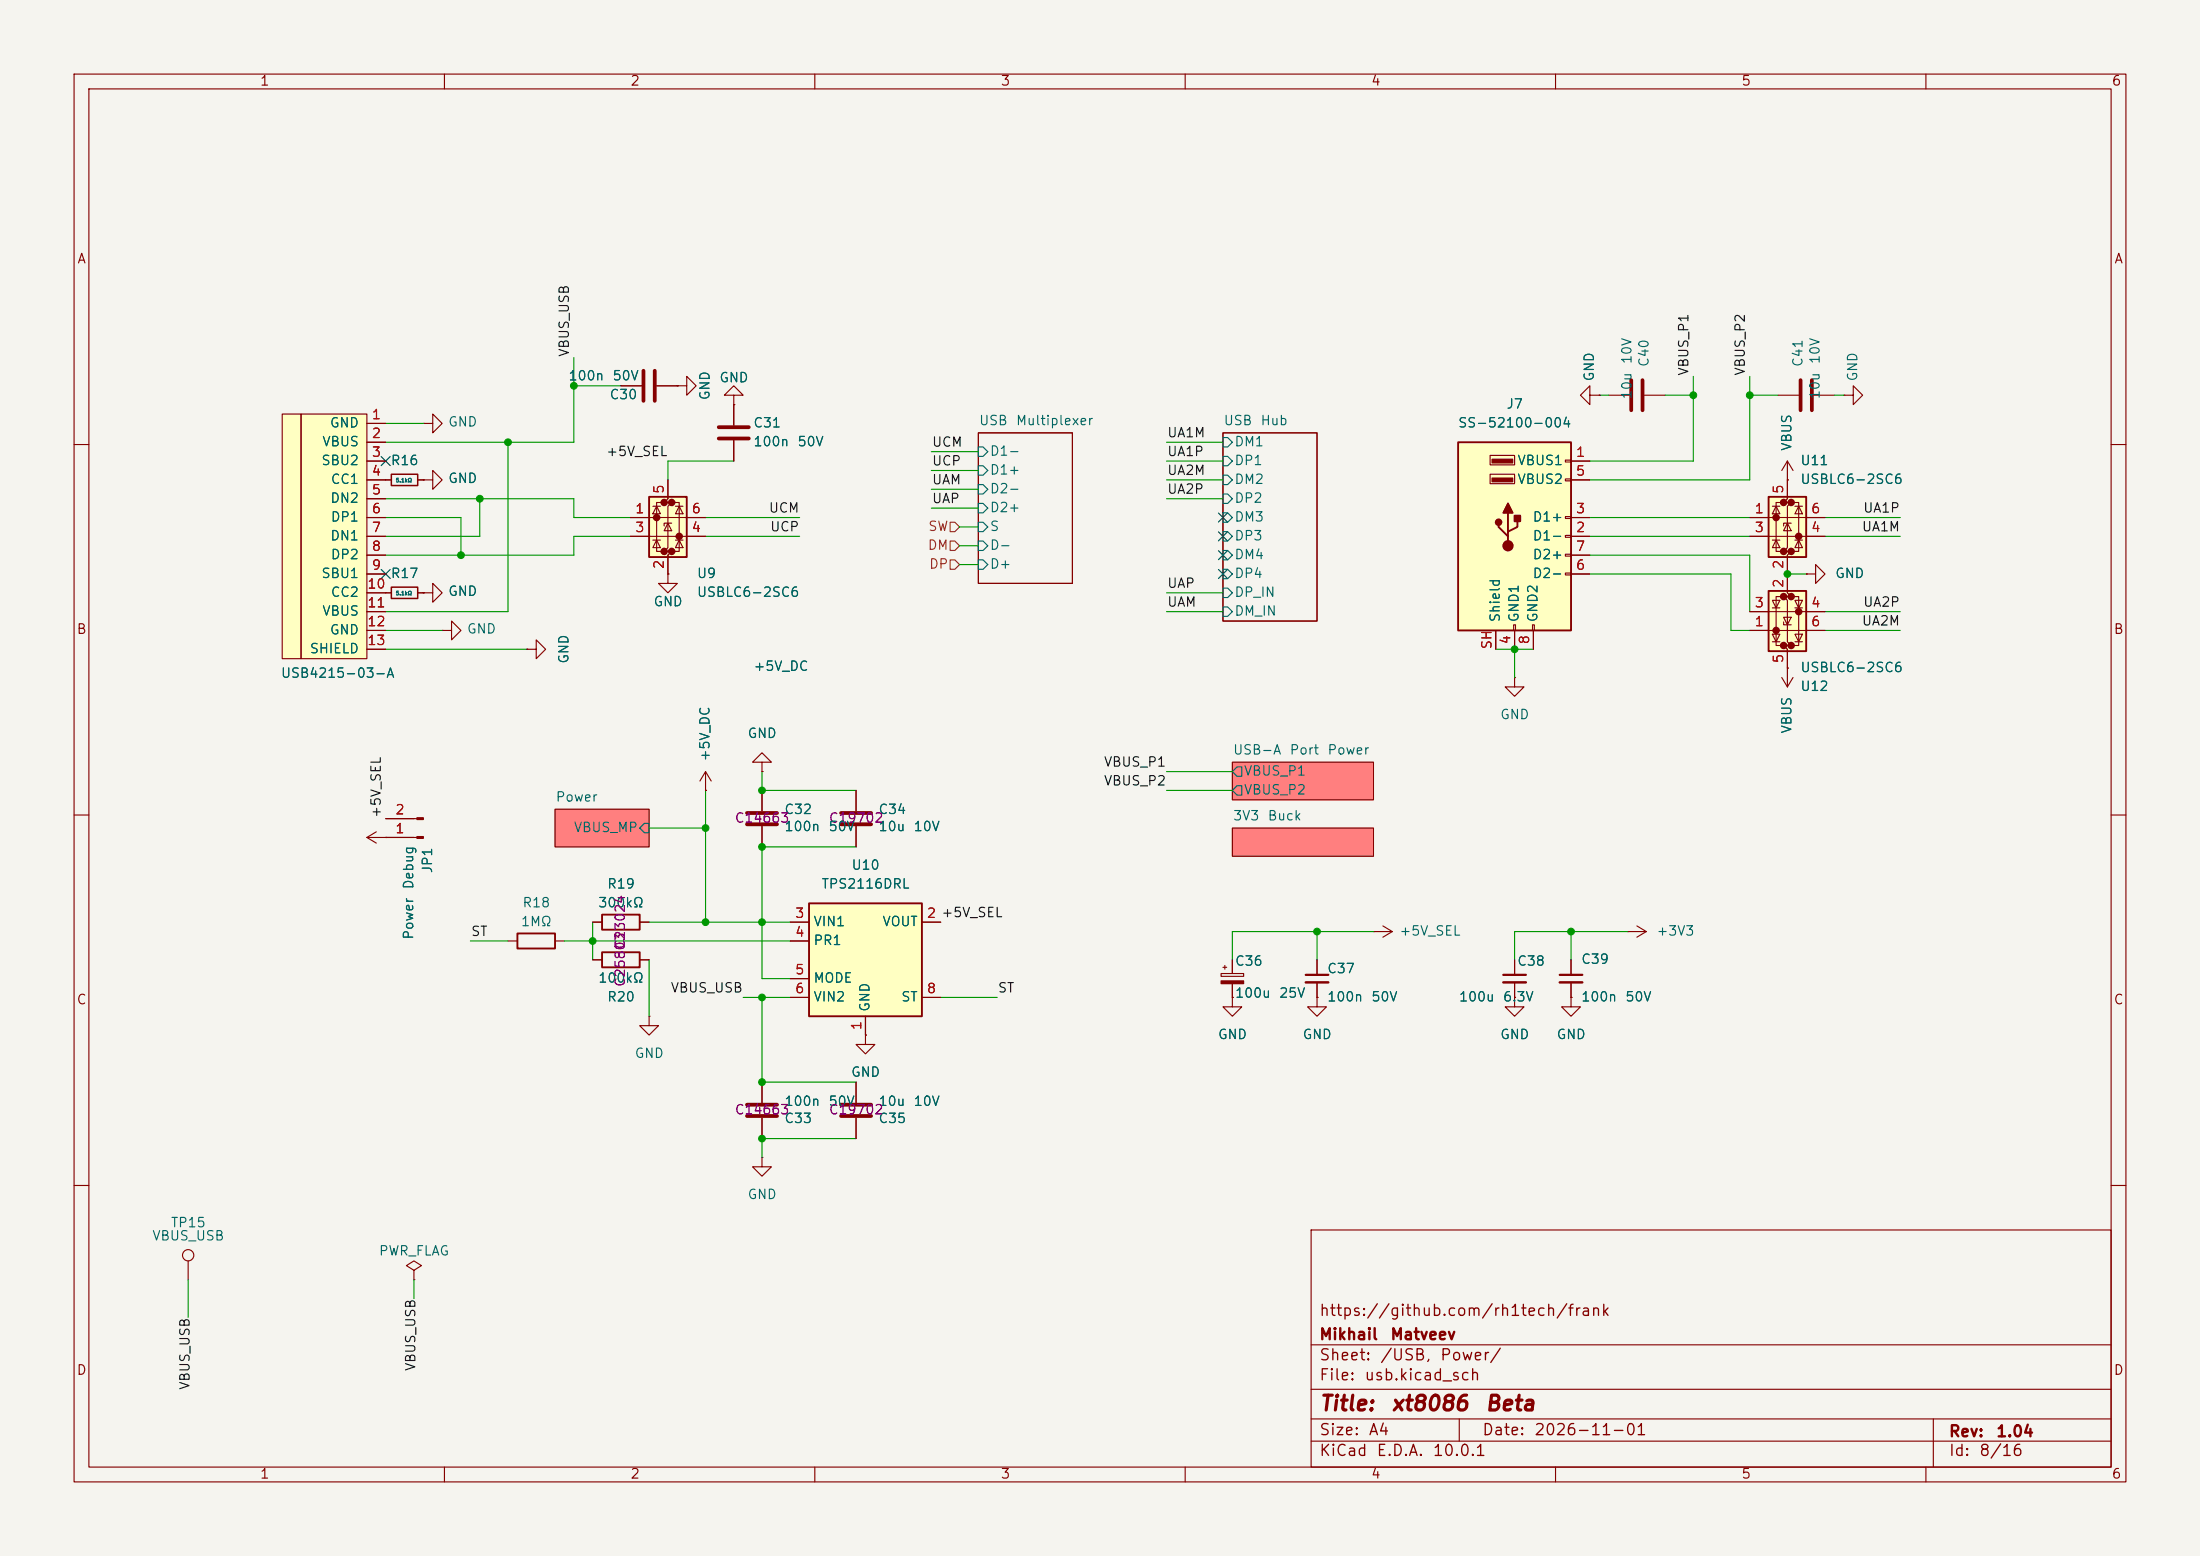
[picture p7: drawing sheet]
<svg xmlns="http://www.w3.org/2000/svg" width="297mm" height="210mm" viewBox="0 0 297 210" stroke-linecap="round" stroke-linejoin="round" font-family="sans-serif">
<path d="M0 0h297v210h-297z" fill="#f5f4ef" stroke="#f5f4ef" stroke-width=".14"/>
<g fill="none" stroke="#840000" stroke-width=".15">
<path d="M10 10h277v190h-277zM12 12h273v186h-273zM60 10v2M110 10v2M160 10v2M210 10v2M260 10v2M57.1 57.2h1.3v-1.3l1.3 1.3-1.3 1.2v-1.2M57.1 57.2h.1M132.1 58.4h12.7v20.3h-12.7zM165.1 58.4h12.7v25.4h-12.7zM10 60h2"/>
<path d="M57.1 64.8h1.3v-1.3l1.3 1.3-1.3 1.2v-1.2M57.1 64.8h.1M90.2 77.5v1.2h1.2l-1.2 1.3-1.3-1.3h1.3M90.2 77.5h.1M285 60h2M57.1 80h1.3v-1.3l1.3 1.3-1.3 1.3v-1.3M57.1 80h.1M59.7 85.1h1.3v-1.3l1.2 1.3-1.2 1.3v-1.3M59.7 85.1h.1M71.1 87.6h1.3v-1.2l1.3 1.2-1.3 1.3v-1.3M71.1 87.6h.1M10 110h2"/>
<path d="M74.9 109.2h12.7v5.1h-12.7zM95.2 106.7h.1M95.2 104.1l-.7 1.3M95.2 104.1l.8 1.3M95.2 104.1v2.6M102.9 102.9h1.2l-1.2-1.3-1.3 1.3h1.3v1.2M102.9 104.1h.1M102.9 106.7v2.8M102.9 111.5v2.8M166.4 111.8h19v3.8h-19zM166.4 102.9h19v5.1h-19zM285 110h2"/>
<path d="M68.6 127h1.2M74.9 127h1.3M80 124.5h1.3M86.4 124.5h1.2M102.9 156.2v1.3h-1.3l1.3 1.3 1.2-1.3h-1.2M102.9 156.2h.1M102.9 146.1v2.7M102.9 150.9v2.8M10 160h2M25.4 170.2v2.5M55.9 171.5l1-.7-1-.6-1 .6 1 .7v1.2M55.9 172.7h.1"/>
<path d="M177 166h108v32h-108zM285 160h2M60 198v2M110 198v2M160 198v2M177 194.5h108M177 191.5h108M177 187.5h108M177 181.5h108M197 191.5v3M210 198v2M260 198v2"/>
<path d="M261 191.5v6.5"/>
<circle cx="25.4" cy="169.4" r=".76"/>
</g>
<g fill="#ff7f7f" stroke="#ff7f7f" stroke-width=".14">
<path d="M74.9 109.2h12.7v5.1h-12.7z"/>
<path d="M166.4 111.8h19v3.8h-19z"/>
<path d="M166.4 102.9h19v5.1h-19z"/>
</g>
<g fill="none" stroke="#006464" stroke-width=".15">
<path d="M165.1 59.1h.6l.7 .6-.7 .6h-.6zM132.1 75.6h.6l.6 .6-.6 .6h-.6zM132.1 73h.6l.6 .7-.6 .6h-.6zM132.1 70.5h.6l.6 .6-.6 .7h-.6zM132.1 62.9h.6l.6 .6-.6 .6h-.6zM132.1 60.3h.6l.6 .7-.6 .6h-.6zM132.1 67.9h.6l.6 .7-.6 .6h-.6zM132.1 65.4h.6l.6 .6-.6 .7h-.6zM165.1 64.1h.6l.7 .7-.7 .6h-.6zM165.1 69.2h.6l.7 .7-.7 .6h-.6zM165.1 74.3h.6l.7 .6-.7 .7h-.6zM165.1 61.6h.6l.7 .6-.7 .7h-.6z"/>
<path d="M165.1 66.7h.6l.7 .6-.7 .6h-.6zM165.1 71.8h.6l.7 .6-.7 .6h-.6zM165.1 76.8h.6l.7 .7-.7 .6h-.6zM165.1 79.4h.6l.7 .6-.7 .6h-.6zM165.1 81.9h.6l.7 .7-.7 .6h-.6zM87 111.1h.6v1.3h-.6l-.6-.6zM166.4 104.1l.6-.6h.6v1.3h-.6zM167 106h.6v1.3h-.6l-.6-.6z"/>
</g>
<path d="M69.8 126h5.1v2h-5.1zM81.3 123.4h5.1v2.1h-5.1z" fill="none" stroke="#840000" stroke-width=".25"/>
<path d="M100.8 109.7h4.1M100.8 111.3h4.1M100.8 150.6h4.1M100.8 149.1h4.1" fill="none" stroke="#840000" stroke-width=".51"/>
<path d="M87.6 67.1h5.1v8.1h-5.1z" fill="#ffffc2"/>
<g fill="#840000" stroke="#840000" stroke-width=".51">
<circle cx="88.6" cy="69.8" r=".25"/>
<circle cx="89.7" cy="67.8" r=".25"/>
<circle cx="89.7" cy="74.4" r=".25"/>
<circle cx="90.7" cy="67.8" r=".25"/>
<circle cx="90.7" cy="74.4" r=".25"/>
<circle cx="91.7" cy="72.4" r=".25"/>
</g>
<g fill="none" stroke="#840000" stroke-width=".15">
<path d="M85.1 69.9h10.1M85.1 72.4h10.1M88.1 72.9h1.1M88.1 68.3h1.1M88.6 68.3l.6 1h-1.1zM88.6 72.9l.6 1h-1.1zM89.7 67.8h-1.1v6.6h1.1M90.2 64.8v2.5l-.5 .5h1l-.5 .5v5.6l-.5 .5h1l-.5 .5v2.6M90.2 70.6l.5 1h-1zM90.7 70.6h-1v.4M90.7 67.8h1v6.6h-1M91.2 72.9h1"/>
<path d="M91.2 68.3h1M91.7 68.3l.5 1h-1zM91.7 72.9l.5 1h-1zM52.1 80h.7M56.4 80h.7"/>
</g>
<path d="M87.6 67.1h5.1v8.1h-5.1z" fill="none" stroke="#840000" stroke-width=".25"/>
<path d="M52.8 79.2h3.6v1.6h-3.6z" fill="none" stroke="#840000" stroke-width=".2"/>
<g fill="#ffffc2">
<path d="M38.1 55.9h2.5v33h-2.5z"/>
<path d="M40.6 55.9h8.9v33h-8.9z"/>
</g>
<g fill="none" stroke="#840000" stroke-width=".15">
<path d="M38.1 55.9h2.5v33h-2.5zM40.6 55.9h8.9v33h-8.9zM49.5 57.2h2.6M49.5 59.7h2.6M83.8 52.1h2.8M88.6 52.1h2.8M91.4 52.1h1.3v-1.3l1.3 1.3-1.3 1.2v-1.2M91.4 52.1h.1M99.1 53.3h1.2l-1.2-1.2-1.3 1.2h1.3v1.3M99.1 54.6h.1M99.1 54.6v2.8M99.1 59.4v2.8"/>
<path d="M49.5 62.2h2.6M49.5 64.8h3.3M49.5 67.3h2.6M49.5 69.9h2.6M49.5 72.4h2.6M49.5 74.9h2.6M49.5 77.5h2.6M56.4 64.8h.7M49.5 80h2.6M49.5 82.6h2.6M49.5 85.1h2.6M49.5 87.6h2.6"/>
<path d="M204.5 91.4v1.3h1.2l-1.2 1.3-1.3-1.3h1.3M204.5 91.4h.1M240.5 91.4l.8 1.3M241.3 90.2h.1M241.3 90.2v2.5M242.1 91.4l-.8 1.3M115.6 106.7v2.8M115.6 111.5v2.8M80 129.5h1.3M86.4 129.5h1.2M87.6 137.2v1.2h-1.2l1.2 1.3 1.3-1.3h-1.3M87.6 137.2h.1"/>
<path d="M204.5 134.6v1.3h1.2l-1.2 1.3-1.3-1.3h1.3M204.5 134.6h.1M204.5 129.5v2.1M204.5 132.6v2M212.1 134.6v1.3h1.3l-1.3 1.3-1.3-1.3h1.3M212.1 134.6h.1M212.1 129.5v2.1M212.1 132.6v2M219.7 125.7h.1M219.7 125.7h2.5M221 125l1.2 .7M222.2 125.7l-1.2 .8"/>
<path d="M115.6 146.1v2.7M115.6 150.9v2.8"/>
</g>
<path d="M86.9 50v4.1M88.4 50v4.1M97 57.7h4.1M97 59.2h4.1M113.5 109.7h4.1M113.5 111.3h4.1M113.5 150.6h4.1M113.5 149.1h4.1" fill="none" stroke="#840000" stroke-width=".51"/>
<path d="M52.8 64h3.6v1.5h-3.6z" fill="none" stroke="#840000" stroke-width=".2"/>
<path d="M202.9 131.6h3.1M210.6 131.6h3" fill="none" stroke="#840000" stroke-width=".3"/>
<path d="M202.9 132.6h3.1M210.6 132.6h3" fill="none" stroke="#840000" stroke-width=".33"/>
<path d="M81.3 128.5h5.1v2.1h-5.1z" fill="none" stroke="#840000" stroke-width=".25"/>
<path d="M238.8 67.1h5v8.1h-5z" fill="#ffffc2"/>
<g fill="#840000" stroke="#840000" stroke-width=".51">
<circle cx="239.8" cy="69.8" r=".25"/>
<circle cx="240.8" cy="67.8" r=".25"/>
<circle cx="240.8" cy="74.4" r=".25"/>
<circle cx="241.8" cy="67.8" r=".25"/>
<circle cx="241.8" cy="74.4" r=".25"/>
<circle cx="242.8" cy="72.4" r=".25"/>
</g>
<g fill="none" stroke="#840000" stroke-width=".15">
<path d="M214.6 53.3v-1.2l-1.2 1.2 1.2 1.3v-1.3h1.3M215.9 53.3h.1M217.2 53.3h2.8M222 53.3h2.8M240 53.3h2.8M244.9 53.3h2.7M248.9 53.3h1.3v1.3l1.3-1.3-1.3-1.2v1.2M248.9 53.3h.1M236.2 69.9h10.2M236.2 72.4h10.2M239.3 72.9h1M239.3 68.3h1"/>
<path d="M239.8 68.3l.5 1h-1zM239.8 72.9l.5 1h-1zM240.8 67.8h-1v6.6h1M241.3 62.2v5.1l-.5 .5h1l-.5 .5v5.6l-.5 .5h1l-.5 .5v2.6M241.3 70.6l.5 1h-1zM241.3 64.8h.1M241.3 62.2l-.8 1.3M241.3 62.2l.8 1.3M241.8 70.6h-1v.4M241.8 67.8h1v6.6h-1M242.3 72.9h1M242.3 68.3h1"/>
<path d="M242.8 68.3l.5 1h-1zM242.8 72.9l.5 1h-1zM52.1 113h4.2M52.1 110.5h4.2M116.8 139.7v1.3h1.3l-1.3 1.2-1.2-1.2h1.2M116.8 139.7h.1M185.4 125.7h.1M185.4 125.7h2.6M186.7 125l1.3 .7M188 125.7l-1.3 .8"/>
</g>
<path d="M238.8 67.1h5v8.1h-5z" fill="none" stroke="#840000" stroke-width=".25"/>
<path d="M220.2 51.3v4.1M221.7 51.3v4.1M243.1 51.3v4.1M244.6 51.3v4.1" fill="none" stroke="#840000" stroke-width=".51"/>
<g fill="#840000" stroke="#840000" stroke-width=".15">
<path d="M56.3 112.9h.8v.3h-.8z"/>
<path d="M56.3 110.4h.8v.2h-.8z"/>
</g>
<path d="M238.8 79.8h5v8.1h-5z" fill="#ffffc2"/>
<g fill="#840000" stroke="#840000" stroke-width=".51">
<circle cx="239.8" cy="85.1" r=".25"/>
<circle cx="240.8" cy="87.1" r=".25"/>
<circle cx="240.8" cy="80.5" r=".25"/>
<circle cx="241.8" cy="87.1" r=".25"/>
<circle cx="241.8" cy="80.5" r=".25"/>
<circle cx="242.8" cy="82.5" r=".25"/>
</g>
<g fill="none" stroke="#840000" stroke-width=".15">
<path d="M241.3 77.5v2.5l.5 .5h-1l.5 .5v5.6l.5 .5h-1l.5 .5v2.6M243.8 77.5h1.3v-1.3l1.3 1.3-1.3 1.2v-1.2M243.8 77.5h.1M236.2 85.1h10.2M236.2 82.6h10.2M239.3 85.6h1l-.5 1zM239.3 81h1l-.5 1zM239.3 82h1M239.3 86.6h1M240.8 83.9v.4h1M240.8 83.3h1l-.5 1zM240.8 80.5h-1v6.6h1"/>
<path d="M241.8 80.5h1v6.6h-1M242.3 85.6h1l-.5 1zM242.3 81h1l-.5 1zM242.3 82h1M242.3 86.6h1M164.8 131.4h3.1v.4h-3.1zM165.1 130.6h.5M165.4 130.3v.5M166.4 134.6v1.3h1.2l-1.2 1.3-1.3-1.3h1.3M166.4 134.6h.1M166.4 129.5v1.9M166.4 132.8v1.8"/>
<path d="M177.8 134.6v1.3h1.3l-1.3 1.3-1.3-1.3h1.3M177.8 134.6h.1M177.8 129.5v2.1M177.8 132.6v2"/>
</g>
<path d="M238.8 79.8h5v8.1h-5z" fill="none" stroke="#840000" stroke-width=".25"/>
<path d="M164.8 132.4h3.1v.4h-3.1z" fill="#840000" stroke="#840000" stroke-width=".15"/>
<path d="M176.3 131.6h3" fill="none" stroke="#840000" stroke-width=".3"/>
<path d="M176.3 132.6h3" fill="none" stroke="#840000" stroke-width=".33"/>
<path d="M196.8 59.7h15.3v25.4h-15.3z" fill="#ffffc2"/>
<path d="M196.8 59.7h15.3v25.4h-15.3zM202.3 70.5v.6l1.3 1.3v.6M203.6 69.2v2.6M204.9 69.9v1.2l-1.3 .7v.6" fill="none" stroke="#840000" stroke-width=".25"/>
<g fill="#840000" stroke="#840000" stroke-width=".25">
<path d="M203.6 67.9l.6 1.3h-1.3z"/>
<path d="M204.5 69.6h.7v.8h-.7z"/>
<circle cx="202.3" cy="70.5" r=".38"/>
<circle cx="203.6" cy="73.7" r=".63"/>
</g>
<g fill="#840000" stroke="#840000" stroke-width=".15">
<path d="M201.4 62h2.8v.5h-2.8z"/>
<path d="M201.4 64.5h2.8v.5h-2.8z"/>
</g>
<g fill="none" stroke="#840000" stroke-width=".15">
<path d="M201.2 61.5h3.3v1.2h-3.3zM201.2 64h3.3v1.3h-3.3zM211.3 62.1h.8v.3h-.8zM211.3 64.6h.8v.3h-.8zM211.3 69.7h.8v.3h-.8zM211.3 72.3h.8v.2h-.8zM211.3 74.8h.8v.3h-.8zM211.3 77.3h.8v.3h-.8zM212.1 62.2h2.5M212.1 72.4h2.5M212.1 69.9h2.5M212.1 64.8h2.5"/>
<path d="M212.1 77.5h2.5M212.1 74.9h2.5M201.9 85.1v2.5M204.3 84.3h.3v.8h-.3zM204.5 85.1v2.5M206.9 84.3h.2v.8h-.2zM207 85.1v2.5"/>
</g>
<path d="M109.2 121.9h15.3v15.3h-15.3z" fill="#ffffc2"/>
<path d="M109.2 121.9h15.3v15.3h-15.3z" fill="none" stroke="#840000" stroke-width=".25"/>
<g fill="none" stroke="#840000" stroke-width=".15">
<path d="M49.5 57.2h2.6M49.5 59.7h2.6M83.8 52.1h2.8M88.6 52.1h2.8M91.4 52.1h.1M99.1 54.6h.1M99.1 54.6v2.8M99.1 59.4v2.8M215.9 53.3h.1M49.5 62.2h2.6M49.5 64.8h3.3M49.5 67.3h2.6"/>
<path d="M49.5 69.9h2.6M49.5 72.4h2.6M49.5 74.9h2.6M49.5 77.5h2.6M56.4 64.8h.7M57.1 64.8h.1M85.1 69.9h2.5M85.1 72.4h2.5M90.2 77.5h.1M90.2 64.8v2.5M90.2 74.9v2.6M92.7 69.9h2.5"/>
<path d="M92.7 72.4h2.5M212.1 62.2h2.5M212.1 64.8h2.5M212.1 69.9h2.5M212.1 72.4h2.5M212.1 74.9h2.5M212.1 77.5h2.5M236.2 69.9h2.6M236.2 72.4h2.6M241.3 64.8h.1M241.3 64.8v2.5M241.3 74.9v5.1"/>
<path d="M243.8 77.5h.1M243.8 69.9h2.6M243.8 72.4h2.6M49.5 80h3.3M49.5 82.6h2.6M49.5 85.1h2.6M49.5 87.6h2.6M56.4 80h.7M57.1 80h.1M71.1 87.6h.1M201.9 85.1v2.5M204.5 85.1v2.5"/>
<path d="M207 85.1v2.5M236.2 82.6h2.6M236.2 85.1h2.6M241.3 90.2h.1M241.3 87.6v2.6M243.8 82.6h2.6M243.8 85.1h2.6M49.5 113l1.3 .8M49.5 113h6.4M50.8 112.3l-1.3 .7M52.1 113h.1M52.1 110.5h3.8"/>
<path d="M95.2 106.7h.1M102.9 104.1h.1M102.9 106.7v2.8M102.9 111.5v2.8M115.6 106.7v2.8M115.6 111.5v2.8M80 124.5h1.3M80 129.5h1.3M86.4 124.5h1.2M86.4 129.5h1.2M106.7 124.5h2.5M106.7 127h2.5"/>
<path d="M106.7 132.1h2.5M106.7 134.6h2.5M116.8 139.7h.1M116.8 137.2v2.5M124.5 124.5h2.5M124.5 134.6h2.5M166.4 134.6h.1M166.4 129.5v1.9M166.4 132.8v1.8M177.8 134.6h.1M177.8 129.5v2.1M177.8 132.6v2"/>
<path d="M204.5 134.6h.1M204.5 129.5v2.1M204.5 132.6v2M212.1 134.6h.1M212.1 129.5v2.1M212.1 132.6v2M102.9 146.1v2.7M102.9 150.9v2.8M115.6 146.1v2.7M115.6 150.9v2.8"/>
</g>
<path d="M128.3 75.6h.6l.6 .6-.6 .6h-.6zM128.3 70.5h.6l.6 .6-.6 .7h-.6zM128.3 73h.6l.6 .7-.6 .6h-.6z" fill="none" stroke="#725600" stroke-width=".15"/>
<g fill="none" stroke="#009600" stroke-width=".15">
<path d="M52.1 57.2h5M68.6 59.7v22.9h-16.5M77.5 48.3v11.4h-25.4M77.5 52.1h6.3M157.5 59.7h7.6M215.9 53.3h1.3M224.8 53.3h3.8M228.6 50.8v11.4h-14M236.2 50.8v14h-21.6M236.2 53.3h3.8M247.6 53.3h1.3M52.1 69.9h10.1v5"/>
<path d="M52.1 67.3h25.4v2.6h7.6M64.8 67.3v5.1h-12.7M85.1 72.4h-7.6v2.5h-25.4M95.2 72.4h12.7M95.2 69.9h12.7M99.1 62.2h-8.9v2.6M125.7 68.6h6.4M125.7 61h6.4M125.7 63.5h6.4M125.7 66h6.4M129.5 73.7h2.6M129.5 76.2h2.6"/>
<path d="M129.5 71.1h2.6M157.5 64.8h7.6M157.5 62.2h7.6M157.5 67.3h7.6M214.6 74.9h21.6v7.7M214.6 72.4h21.6M214.6 69.9h21.6M214.6 77.5h19.1v7.6h2.5M241.3 77.5h2.5M246.4 72.4h10.1M246.4 69.9h10.1M52.1 85.1h7.6"/>
<path d="M52.1 87.6h19M157.5 82.6h7.6M157.5 80h7.6M201.9 87.6h5.1M204.5 87.6v3.8M246.4 85.1h10.1M246.4 82.6h10.1M87.6 111.8h7.6M95.2 106.7v17.8M102.9 104.1v2.6h12.7M115.6 114.3h-12.7v17.8h3.8M157.5 106.7h8.9"/>
<path d="M157.5 104.1h8.9M63.5 127h5.1M76.2 127h30.5M80 124.5v5M87.6 124.5h19.1M87.6 129.5v7.7M100.3 134.6h6.4M102.9 134.6v11.5h12.7M127 134.6h7.6M177.8 125.7v3.8M185.4 125.7h-19v3.8M212.1 125.7v3.8"/>
<path d="M219.7 125.7h-15.2v3.8M115.6 153.7h-12.7v2.5M25.4 172.7v5.1M55.9 172.7v2.6"/>
</g>
<path d="M51.5 76.9l1.2 1.2M51.5 61.6l1.2 1.2M52.7 76.9l-1.2 1.2M52.7 61.6l-1.2 1.2M164.5 69.2l1.2 1.3M164.5 71.8l1.2 1.2M164.5 76.9l1.2 1.2M164.5 74.3l1.2 1.2M165.7 69.2l-1.2 1.3M165.7 71.8l-1.2 1.2M165.7 76.9l-1.2 1.2M165.7 74.3l-1.2 1.2" fill="none" stroke="#000084" stroke-width=".15"/>
<g fill="#009600" stroke="#009600" stroke-width=".14">
<circle cx="68.6" cy="59.7" r=".46"/>
<circle cx="64.8" cy="67.3" r=".46"/>
<circle cx="62.2" cy="74.9" r=".46"/>
<circle cx="102.9" cy="124.5" r=".46"/>
<circle cx="177.8" cy="125.7" r=".46"/>
<circle cx="102.9" cy="134.6" r=".46"/>
<circle cx="95.2" cy="124.5" r=".46"/>
<circle cx="80" cy="127" r=".46"/>
<circle cx="102.9" cy="146.1" r=".46"/>
<circle cx="102.9" cy="153.7" r=".46"/>
<circle cx="241.3" cy="77.5" r=".46"/>
<circle cx="236.2" cy="53.3" r=".46"/>
<circle cx="228.6" cy="53.3" r=".46"/>
<circle cx="204.5" cy="87.6" r=".46"/>
<circle cx="212.1" cy="125.7" r=".46"/>
<circle cx="77.5" cy="52.1" r=".46"/>
<circle cx="102.9" cy="106.7" r=".46"/>
<circle cx="95.2" cy="111.8" r=".46"/>
<circle cx="102.9" cy="114.3" r=".46"/>
</g>
<g font-size="2" fill="#840000">
<text x="178" y="190.9">Title:</text>
<text x="187.7" y="190.9">xt8086</text>
<text x="200.4" y="190.9">Beta</text>
</g>
<g font-size="1.5" fill="#840000">
<text x="178" y="178">https://github.com/rh1tech/frank</text>
<text x="178" y="184">Sheet:</text>
<text x="178" y="181.2">Mikhail</text>
<text x="186.2" y="184">/USB,</text>
<text x="187.6" y="181.2">Matveev</text>
<text x="194.3" y="184">Power/</text>
<text x="178" y="186.7">File:</text>
<text x="184.1" y="186.7">usb.kicad_sch</text>
<text x="178" y="196.9">KiCad</text>
<text x="178" y="194.1">Size:</text>
<text x="184.7" y="194.1">A4</text>
<text x="185.7" y="196.9">E.D.A.</text>
<text x="193.3" y="196.9">10.0.1</text>
<text x="200" y="194.1">Date:</text>
<text x="207" y="194.1">2026-11-01</text>
<text x="263" y="194.3">Rev:</text>
<text x="263" y="196.9">Id:</text>
<text x="267.1" y="196.9">8/16</text>
<text x="269.4" y="194.3">1.04</text>
</g>
<g font-size="1.3" fill="#840000">
<text x="35" y="11.9">1</text>
<text x="85" y="11.9">2</text>
<text x="135" y="11.9">3</text>
<text x="185" y="11.9">4</text>
<text x="235" y="11.9">5</text>
<text x="285" y="11.9">6</text>
<text x="10.3" y="35.9">A</text>
<text x="285.3" y="35.9">A</text>
<text x="10.3" y="85.9">B</text>
<text x="285.3" y="85.9">B</text>
<text x="10.3" y="135.9">C</text>
<text x="285.3" y="135.9">C</text>
<text x="10.3" y="185.9">D</text>
<text x="285.3" y="185.9">D</text>
<text x="35" y="199.9">1</text>
<text x="85" y="199.9">2</text>
<text x="135" y="199.9">3</text>
<text x="185" y="199.9">4</text>
<text x="235" y="199.9">5</text>
<text x="285" y="199.9">6</text>
</g>
<g font-size="1.3" fill="#006464">
<text x="76.6" y="51.7">100n</text>
<text x="82.6" y="51.7">50V</text>
<text x="97" y="51.9">GND</text>
<text x="215.5" y="51.6" transform="rotate(-90 215.5 51.6)">GND</text>
<text x="220.6" y="54" transform="rotate(-90 220.6 54)">10u</text>
<text x="220.6" y="49.2" transform="rotate(-90 220.6 49.2)">10V</text>
<text x="222.9" y="49.6" transform="rotate(-90 222.9 49.6)">C40</text>
<text x="243.7" y="49.6" transform="rotate(-90 243.7 49.6)">C41</text>
<text x="246" y="54" transform="rotate(-90 246 54)">10u</text>
<text x="246" y="49.2" transform="rotate(-90 246 49.2)">10V</text>
<text x="251.1" y="51.6" transform="rotate(-90 251.1 51.6)">GND</text>
<text x="44.4" y="58">GND</text>
<text x="60.4" y="57.9">GND</text>
<text x="82.2" y="54.2">C30</text>
<text x="96.1" y="54.1" transform="rotate(-90 96.1 54.1)">GND</text>
<text x="101.6" y="58">C31</text>
<text x="132.1" y="57.7">USB</text>
<text x="137.1" y="57.7">Multiplexer</text>
<text x="165.1" y="57.7">USB</text>
<text x="170.1" y="57.7">Hub</text>
<text x="196.7" y="58">SS-52100-004</text>
<text x="203.3" y="55.5">J7</text>
<text x="43.3" y="63.1">SBU2</text>
<text x="43.4" y="60.6">VBUS</text>
<text x="44.6" y="65.6">CC1</text>
<text x="52.7" y="63.1">R16</text>
<text x="60.4" y="65.5">GND</text>
<text x="101.6" y="60.6">100n</text>
<text x="107.6" y="60.6">50V</text>
<text x="133.5" y="64.4">D1+</text>
<text x="133.5" y="61.8">D1-</text>
<text x="166.6" y="60.6">DM1</text>
<text x="166.6" y="65.6">DM2</text>
<text x="166.6" y="63.1">DP1</text>
<text x="204.8" y="63.1">VBUS1</text>
<text x="204.8" y="65.6">VBUS2</text>
<text x="242.2" y="61" transform="rotate(-90 242.2 61)">VBUS</text>
<text x="243" y="63.1">U11</text>
<text x="243" y="65.6">USBLC6-2SC6</text>
<text x="44.5" y="68.2">DN2</text>
<text x="44.6" y="70.7">DP1</text>
<text x="133.5" y="72">S</text>
<text x="133.5" y="69.4">D2+</text>
<text x="133.5" y="66.9">D2-</text>
<text x="166.6" y="70.7">DM3</text>
<text x="166.6" y="68.2">DP2</text>
<text x="206.8" y="70.7">D1+</text>
<text x="44.5" y="73.3">DN1</text>
<text x="44.6" y="75.8">DP2</text>
<text x="133.5" y="77.1">D+</text>
<text x="133.5" y="74.5">D-</text>
<text x="166.6" y="75.8">DM4</text>
<text x="166.6" y="73.3">DP3</text>
<text x="206.8" y="73.3">D1-</text>
<text x="206.8" y="75.8">D2+</text>
<text x="43.3" y="78.3">SBU1</text>
<text x="43.4" y="83.4">VBUS</text>
<text x="44.6" y="80.9">CC2</text>
<text x="52.7" y="78.3">R17</text>
<text x="60.4" y="80.7">GND</text>
<text x="88.1" y="82.1">GND</text>
<text x="94" y="80.9">USBLC6-2SC6</text>
<text x="94" y="78.3">U9</text>
<text x="166.6" y="83.4">DM_IN</text>
<text x="166.6" y="78.3">DP4</text>
<text x="166.6" y="80.9">DP_IN</text>
<text x="206.8" y="78.3">D2-</text>
<text x="247.7" y="78.3">GND</text>
<text x="41.7" y="88.5">SHIELD</text>
<text x="44.4" y="86">GND</text>
<text x="63" y="85.8">GND</text>
<text x="77.1" y="89.7" transform="rotate(-90 77.1 89.7)">GND</text>
<text x="202.8" y="84.1" transform="rotate(-90 202.8 84.1)">Shield</text>
<text x="205.3" y="84.1" transform="rotate(-90 205.3 84.1)">GND1</text>
<text x="207.9" y="84.1" transform="rotate(-90 207.9 84.1)">GND2</text>
<text x="37.8" y="91.8">USB4215-03-A</text>
<text x="101.6" y="90.9">+5V_DC</text>
<text x="243" y="93.6">U12</text>
<text x="243" y="91">USBLC6-2SC6</text>
<text x="100.8" y="99.9">GND</text>
<text x="202.4" y="97.4">GND</text>
<text x="242.2" y="99.1" transform="rotate(-90 242.2 99.1)">VBUS</text>
<text x="96.1" y="102.9" transform="rotate(-90 96.1 102.9)">+5V_DC</text>
<text x="166.4" y="102.2">USB-A</text>
<text x="167.8" y="105">VBUS_P1</text>
<text x="167.8" y="107.5">VBUS_P2</text>
<text x="174" y="102.2">Port</text>
<text x="179.1" y="102.2">Power</text>
<text x="74.9" y="108.5">Power</text>
<text x="77.4" y="112.6">VBUS_MP</text>
<text x="105.8" y="112.5">100n</text>
<text x="105.8" y="110.2">C32</text>
<text x="111.7" y="112.5">50V</text>
<text x="118.5" y="110.2">C34</text>
<text x="118.5" y="112.5">10u</text>
<text x="123.2" y="112.5">10V</text>
<text x="166.4" y="111">3V3</text>
<text x="171" y="111">Buck</text>
<text x="58.6" y="118" transform="rotate(-90 58.6 118)">JP1</text>
<text x="114.9" y="117.7">U10</text>
<text x="56.1" y="120.1" transform="rotate(-90 56.1 120.1)">Debug</text>
<text x="70.2" y="125.3">1MΩ</text>
<text x="70.4" y="122.8">R18</text>
<text x="80.7" y="122.8">300kΩ</text>
<text x="81.9" y="120.2">R19</text>
<text x="109.7" y="125.3">VIN1</text>
<text x="110.8" y="120.2">TPS2116DRL</text>
<text x="119" y="125.3">VOUT</text>
<text x="56.1" y="126.9" transform="rotate(-90 56.1 126.9)">Power</text>
<text x="109.7" y="127.9">PR1</text>
<text x="166.6" y="130.7">C36</text>
<text x="179.1" y="131.7">C37</text>
<text x="188.8" y="126.6">+5V_SEL</text>
<text x="204.7" y="130.7">C38</text>
<text x="213.4" y="130.4">C39</text>
<text x="223.5" y="126.6">+3V3</text>
<text x="80.7" y="132.9">100kΩ</text>
<text x="81.9" y="135.5">R20</text>
<text x="109.7" y="132.9">MODE</text>
<text x="109.7" y="135.5">VIN2</text>
<text x="117.7" y="136.7" transform="rotate(-90 117.7 136.7)">GND</text>
<text x="121.6" y="135.5">ST</text>
<text x="166.6" y="135">100u</text>
<text x="172.6" y="135">25V</text>
<text x="179.1" y="135.5">100n</text>
<text x="185" y="135.5">50V</text>
<text x="196.9" y="135.5">100u</text>
<text x="202.8" y="135.5">6.3V</text>
<text x="213.4" y="135.5">100n</text>
<text x="219.3" y="135.5">50V</text>
<text x="85.6" y="143.1">GND</text>
<text x="164.3" y="140.6">GND</text>
<text x="175.8" y="140.6">GND</text>
<text x="202.4" y="140.6">GND</text>
<text x="210.1" y="140.6">GND</text>
<text x="105.8" y="149.6">100n</text>
<text x="111.7" y="149.6">50V</text>
<text x="114.8" y="145.6">GND</text>
<text x="118.5" y="149.6">10u</text>
<text x="123.2" y="149.6">10V</text>
<text x="105.8" y="151.9">C33</text>
<text x="118.5" y="151.9">C35</text>
<text x="20.5" y="167.7">VBUS_USB</text>
<text x="23" y="166">TP15</text>
<text x="100.8" y="162.2">GND</text>
<text x="51.1" y="169.8">PWR_FLAG</text>
</g>
<g font-size="1.3" fill="#0f0f0f">
<text x="77.1" y="48.3" transform="rotate(-90 77.1 48.3)">VBUS_USB</text>
<text x="228.3" y="50.8" transform="rotate(-90 228.3 50.8)">VBUS_P1</text>
<text x="235.9" y="50.8" transform="rotate(-90 235.9 50.8)">VBUS_P2</text>
<text x="157.5" y="59.3">UA1M</text>
<text x="81.7" y="61.9">+5V_SEL</text>
<text x="125.7" y="63.2">UCP</text>
<text x="125.7" y="65.7">UAM</text>
<text x="125.7" y="60.6">UCM</text>
<text x="157.5" y="61.9">UA1P</text>
<text x="157.5" y="64.4">UA2M</text>
<text x="103.7" y="69.5">UCM</text>
<text x="125.7" y="68.2">UAP</text>
<text x="157.5" y="67">UA2P</text>
<text x="251.4" y="69.5">UA1P</text>
<text x="103.9" y="72">UCP</text>
<text x="251.3" y="72">UA1M</text>
<text x="157.5" y="82.2">UAM</text>
<text x="157.5" y="79.7">UAP</text>
<text x="251.4" y="82.2">UA2P</text>
<text x="251.3" y="84.7">UA2M</text>
<text x="148.9" y="106.3">VBUS_P2</text>
<text x="148.9" y="103.8">VBUS_P1</text>
<text x="51.7" y="110.5" transform="rotate(-90 51.7 110.5)">+5V_SEL</text>
<text x="63.5" y="126.7">ST</text>
<text x="90.5" y="134.3">VBUS_USB</text>
<text x="134.6" y="134.3">ST</text>
<text x="56.4" y="185.1" transform="rotate(-90 56.4 185.1)">VBUS_USB</text>
<text x="25.9" y="187.7" transform="rotate(-90 25.9 187.7)">VBUS_USB</text>
</g>
<g font-size="1.3" fill="#a90000">
<text x="50.1" y="56.9">1</text>
<text x="50.1" y="59.4">2</text>
<text x="50.1" y="62">3</text>
<text x="50.1" y="64.5">4</text>
<text x="212.7" y="62">1</text>
<text x="212.7" y="64.5">5</text>
<text x="50.1" y="67.1">5</text>
<text x="50.1" y="69.6">6</text>
<text x="85.7" y="69.6">1</text>
<text x="89.9" y="66.7" transform="rotate(-90 89.9 66.7)">5</text>
<text x="93.3" y="69.6">6</text>
<text x="212.7" y="69.6">3</text>
<text x="236.8" y="69.6">1</text>
<text x="241" y="66.7" transform="rotate(-90 241 66.7)">5</text>
<text x="244.4" y="69.6">6</text>
<text x="50.1" y="72.1">7</text>
<text x="50.1" y="74.7">8</text>
<text x="50.1" y="77.2">9</text>
<text x="85.7" y="72.1">3</text>
<text x="89.9" y="76.9" transform="rotate(-90 89.9 76.9)">2</text>
<text x="93.3" y="72.1">4</text>
<text x="212.7" y="72.1">2</text>
<text x="212.7" y="77.2">6</text>
<text x="212.7" y="74.7">7</text>
<text x="236.8" y="72.1">3</text>
<text x="241" y="76.9" transform="rotate(-90 241 76.9)">2</text>
<text x="244.4" y="72.1">4</text>
<text x="49.5" y="79.8">10</text>
<text x="49.5" y="82.3">11</text>
<text x="236.8" y="82.3">3</text>
<text x="241" y="79.4" transform="rotate(-90 241 79.4)">2</text>
<text x="244.4" y="82.3">4</text>
<text x="49.5" y="84.8">12</text>
<text x="49.5" y="87.4">13</text>
<text x="201.7" y="87.7" transform="rotate(-90 201.7 87.7)">SH</text>
<text x="204.2" y="87.1" transform="rotate(-90 204.2 87.1)">4</text>
<text x="206.8" y="87.1" transform="rotate(-90 206.8 87.1)">8</text>
<text x="236.8" y="84.8">1</text>
<text x="241" y="89.6" transform="rotate(-90 241 89.6)">5</text>
<text x="244.4" y="84.8">6</text>
<text x="53.3" y="112.8">1</text>
<text x="53.3" y="110.2">2</text>
<text x="107.2" y="124.2">3</text>
<text x="125" y="124.2">2 +5V_SEL</text>
<text x="125" y="124.2">2</text>
<text x="107.2" y="126.7">4</text>
<text x="107.2" y="131.8">5</text>
<text x="107.2" y="134.4">6</text>
<text x="125" y="134.4">8</text>
<text x="116.6" y="139.1" transform="rotate(-90 116.6 139.1)">1</text>
</g>
<g font-size="1.3" fill="#725600">
<text x="125.2" y="72">SW</text>
<text x="125.2" y="74.5">DM</text>
<text x="125.3" y="77.1">DP</text>
</g>
<g font-size="1.3" fill="#840084">
<text x="99.1" y="111.4">C14663</text>
<text x="111.8" y="111.4">C19702</text>
<text x="84.7" y="128.2" transform="rotate(-90 84.7 128.2)">C23024</text>
<text x="84.7" y="133.3" transform="rotate(-90 84.7 133.3)">C25803</text>
<text x="99.1" y="150.7">C14663</text>
<text x="111.8" y="150.7">C19702</text>
</g>
<g font-size=".5" fill="#006464">
<text x="53.4" y="65.2">5.1kΩ</text>
<text x="53.4" y="80.5">5.1kΩ</text>
</g>
</svg>
